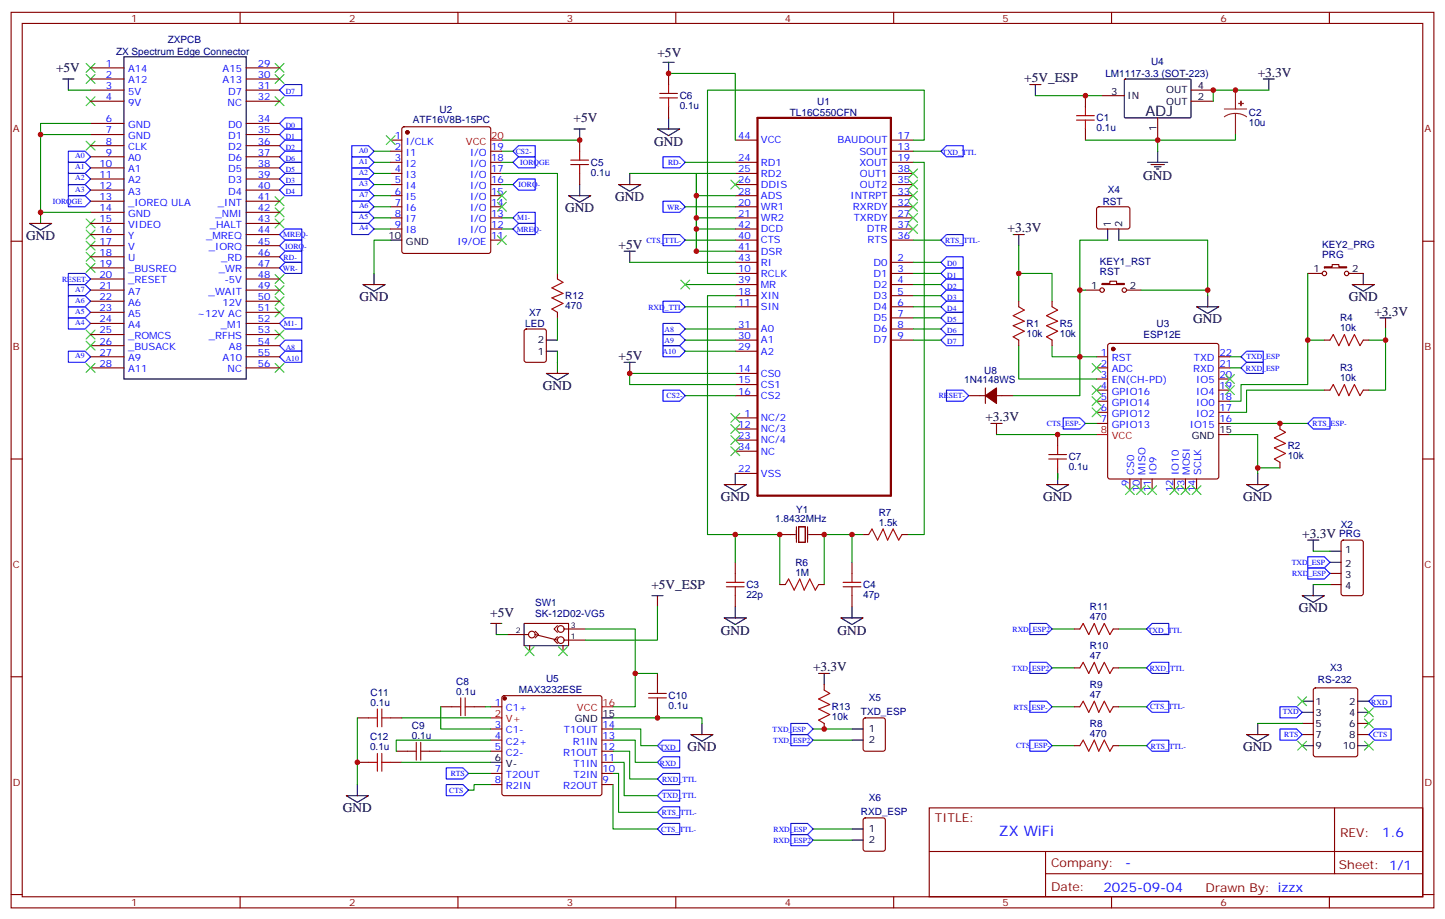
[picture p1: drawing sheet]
<svg xmlns="http://www.w3.org/2000/svg" width="459mm" height="292mm" viewBox="0 0 459 292" stroke-linecap="round" stroke-linejoin="round" font-family="sans-serif">
<g fill="none" stroke="#870000" stroke-width=".35">
<path d="M3.5 3.9h451.6v284.4h-451.6zM7.1 7.4h444.5v277.3h-444.5zM76.2 3.9v3.5M145.3 3.9v3.5M214.5 3.9v3.5M283.6 3.9v3.5M352.8 3.9v3.5M421.9 3.9v3.5M28.8 28.6h10.5M28.8 32.1h10.5M28.8 21.6h10.5M28.8 25.1h10.5"/>
<path d="M28.8 39.2h10.5M78.1 28.6h10.6M78.1 32.1h10.6M78.1 21.6h10.6M78.1 25.1h10.6M78.1 39.2h10.6M212.2 23.3v3.5M212.2 33.9v3.5M344.5 30.4v3.5M349.8 30.4h7M367.4 37.4v7.1M378 28.6h7.1"/>
<path d="M378 32.1h7.1M28.8 42.7h10.5M28.8 46.2h10.5M28.8 49.8h10.5M28.8 53.3h10.5M28.8 56.8h10.5M78.1 42.7h10.6M78.1 46.2h10.6M78.1 49.8h10.6M78.1 53.3h10.6M78.1 56.8h10.6M124 44.5h3.5"/>
<path d="M124 51.5h3.5M124 55.1h3.5M124 58.6h3.5M124 48h3.5M127.8 40.5l.4-.2h26.8l.5 .2 .3 .5v38.8l-.3 .5-.5 .2h-26.8l-.5-.3-.2-.4v-38.8zM155.8 51.5h3.5M155.8 55.1h3.5M155.8 58.6h3.5M155.8 48h3.5M184 44.5v3.5M184 55.1v3.5M233.4 44.5h7"/>
<path d="M233.4 51.5h7M233.4 55.1h7M233.4 58.6h7M282.8 44.5h7M282.8 51.5h7M282.8 55.1h7M282.8 58.6h7M282.8 48h7M344.5 41v3.5M3.5 76.6h3.6M28.8 60.4h10.5M28.8 63.9h10.5"/>
<path d="M28.8 78h10.5M28.8 67.4h10.5M28.8 74.5h10.5M28.8 70.9h10.5M78.1 60.4h10.6M78.1 63.9h10.6M78.1 78h10.6M78.1 67.4h10.6M78.1 74.5h10.6M78.1 70.9h10.6M124 62.1h3.5M124 65.7h3.5"/>
<path d="M124 69.2h3.5M124 72.7h3.5M155.8 62.1h3.5M155.8 65.7h3.5M155.8 69.2h3.5M155.8 72.7h3.5M155.8 76.2h3.5M233.4 62.1h7M233.4 65.7h7M233.4 69.2h7M233.4 72.7h7M233.4 76.2h7"/>
<path d="M233.4 79.8h7M282.8 62.1h7M282.8 65.7h7M282.8 69.2h7M282.8 72.7h7M282.8 76.2h7M348.2 65.9l.5-.2h9.5l.4 .7-.1 5.9-.6 .4-9.5-.1-.4-.6v-5.6zM451.6 76.6h3.5M28.8 92.1h10.5M28.8 99.2h10.5M28.8 95.6h10.5M28.8 88.6h10.5"/>
<path d="M28.8 85.1h10.5M28.8 81.5h10.5M78.1 92.1h10.6M78.1 99.2h10.6M78.1 95.6h10.6M78.1 88.6h10.6M78.1 85.1h10.6M78.1 81.5h10.6M176.9 86.8v1.8M176.9 99.2v1.7M233.4 83.3h7M233.4 86.8h7"/>
<path d="M233.4 90.3h7M233.4 93.9h7M233.4 97.4h7M282.8 83.3h7M282.8 86.8h7M282.8 90.3h7M282.8 93.9h7M282.8 97.4h7M323.3 95.6v1.8M333.9 95.6v1.8M344.5 92.1h4.6M349.8 90h2.4v-.7h2.2v.7h2.4v.3h-7z"/>
<path d="M357.5 92.1h4.6M415 86.8h4.6M420.3 84.7h2.5v-.7h2.1v.7h2.5v.4h-7.1zM428.1 86.8h4.6M28.8 113.3h10.5M28.8 116.8h10.5M28.8 109.7h10.5M28.8 106.2h10.5M28.8 102.7h10.5M78.1 113.3h10.6M78.1 116.8h10.6M78.1 109.7h10.6"/>
<path d="M78.1 106.2h10.6M78.1 102.7h10.6M166.6 104.7l.4-.2h5.7l.6 .4 .1 9.4-.5 .7h-5.9l-.6-.4-.1-9.4zM233.4 104.5h7M233.4 108h7M233.4 111.5h7M233.4 118.6h7M282.8 104.5h7M282.8 108h7M282.8 100.9h7M323.3 108v1.7M333.9 108v1.7"/>
<path d="M348 113.3h3.5M348 116.8h3.5M351.8 109.3l.4-.3h33.9l.5 .3 .2 .4v41.7l-.2 .5-.5 .2h-33.9l-.5-.3-.2-.4v-41.7zM386.8 113.3h3.5M386.8 116.8h3.5M420.3 108h1.8M432.7 108h1.7M233.4 122.1h7M233.4 125.6h7M233.4 132.7h7M233.4 136.2h7M233.4 139.7h7"/>
<path d="M307.4 125.6h5.3M312.7 123.2v4.9M316.3 125.6h5.3M335.7 138v3.5M348 120.3h3.5M348 123.9h3.5M348 127.4h3.5M348 130.9h3.5M348 134.4h3.5M386.8 120.3h3.5M386.8 123.9h3.5M386.8 127.4h3.5"/>
<path d="M386.8 130.9h3.5M386.8 134.4h3.5M406.2 134.4v1.8M420.3 123.9h1.8M432.7 123.9h1.7M3.5 145.7h3.6M233.4 143.3h7M233.4 150.3h7M335.7 148.6v3.5M358.6 152.1v3.5M362.1 152.1v3.5M365.7 152.1v3.5"/>
<path d="M372.7 152.1v3.5M376.2 152.1v3.5M379.8 152.1v3.5M406.2 146.8v1.8M451.6 145.7h3.5M233.4 178.5v3.6M252.8 167.3v4.9M253.5 167.3h2.1v4.9h-2.1zM256.3 167.3v4.9M270.4 178.5v3.6M273.9 169.7h1.8M286.3 169.7h1.7"/>
<path d="M425.9 171.7l.4-.2h5.7l.6 .4 .1 16.5-.5 .7h-5.9l-.6-.4-.1-16.5zM176.9 198.6l-1 1.1 1 1.1M179 199.7h6.7M233.4 189.1v3.6M247.5 185.6h1.7M259.8 185.6h1.8M270.4 189.1v3.6M341 199.7h1.7M353.3 199.7h1.8M3.5 214.9h3.6M161 201.5h6.7M168.1 205v1.8"/>
<path d="M169.9 200.4l1 1.1-1 1M169.9 201.5l7 1.7M176.9 202.2l-1 1 1 1.1M178.7 205v1.8M179 203.2h6.7M208.7 213.8v3.5M261.6 217.3v1.8M341 212.1h1.7M353.3 212.1h1.8M417 218.6l.5-.2h12.7l.7 .4v20.8l-.4 .6-13 .1-.6-.5-.1-20.7zM451.6 214.9h3.5M113.4 227.9h3.5"/>
<path d="M124 227.9h3.5M125.8 238.5h3.5M136.3 238.5h3.6M139.9 224.4h3.5M150.5 224.4h3.5M155.8 224.4h3.5M155.8 231.5h3.5M155.8 235h3.5M155.8 238.5h3.5M159.5 221.1l.5-.2h30.3l.5 .2 .2 .5v30.3l-.2 .5-.5 .2h-30.3l-.5-.2-.2-.5v-30.3zM191 231.5h3.6M191 235h3.6"/>
<path d="M191 238.5h3.6M208.7 224.4v3.5M261.6 229.7v1.8M274.2 228.1l.4-.2h5.7l.6 .5 .1 9.4-.5 .7h-5.9l-.6-.4-.1-9.5zM341 224.4h1.7M341 236.7h1.7M353.3 224.4h1.8M353.3 236.7h1.8M113.4 242h3.5M124 242h3.5M155.8 245.6h3.5M155.8 249.1h3.5"/>
<path d="M191 245.6h3.6M191 249.1h3.6M191 242h3.6M274.2 259.9l.4-.2h5.7l.6 .4 .1 9.5-.5 .6-5.9 .1-.6-.5-.1-9.4zM294.9 256.5h156.7v28.2h-156.7zM423.5 256.5l.1 20.9M295 270.4h156.4M331.8 277.4h119.6M331.8 270.4v14.1M3.5 284h3.6M76.2 284.7v3.6M145.3 284.7v3.6"/>
<path d="M214.5 284.7v3.6M283.6 284.7v3.6M352.8 284.7v3.6M421.9 284.7v3.6M451.6 284h3.5"/>
<circle cx="349.8" cy="92.1" r=".71"/>
<circle cx="356.8" cy="92.1" r=".71"/>
<circle cx="420.3" cy="86.8" r=".71"/>
<circle cx="427.4" cy="86.8" r=".71"/>
<circle cx="178" cy="199.7" r="1.06"/>
<circle cx="168.8" cy="201.5" r="1.06"/>
<circle cx="178" cy="203.2" r="1.06"/>
</g>
<path d="M240.4 37.4h42.4v120h-42.4z" fill="none" stroke="#870000" stroke-width=".71"/>
<g fill="none" stroke="#000" stroke-width=".35">
<path d="M39.3 18h38.8v102.3h-38.8zM210.4 19.8h3.6M212.2 19.8v3.5M19.9 25.1h3.6M21.7 25.1v3.5M212.2 37.4v3.6M326.8 26.8h3.6M328.6 26.8v3.6M356.9 25.3l.3-.2h20.6l.2 .3-.1 11.9-.3 .1h-20.6l-.2-.3zM400.9 25.1h3.6M402.7 25.1v3.5M182.2 41h3.5"/>
<path d="M184 41v3.5M184 58.6v3.5M196.3 58.6h7.1l-3.6 2.1zM199.8 55.1v3.5M208.7 41h7l-3.5 2.1zM364.2 51.5h6.4M365.3 52.2h4.2M366.4 53h2.1M367.1 53.7h.7M367.4 48v3.5M9.3 70.9h7.1l-3.5 2.2zM12.9 67.4v3.5"/>
<path d="M124 76.2h3.5M180.4 62.1h7.1l-3.5 2.1zM198.1 79.8h3.5M199.8 79.8v3.5M321.6 74.5h3.5M323.3 74.5v3.5M351.5 72.7v3.5M355.1 72.7v3.5M115.2 90.3h7l-3.5 2.2zM118.7 86.8v3.5M379.8 97.4h7l-3.5 2.1zM383.3 93.9v3.5"/>
<path d="M429.2 90.3h7l-3.5 2.2zM432.7 86.8v3.5M173.4 118.6h7l-3.5 2.1zM173.4 111.5h3.5M173.4 108h3.5M176.9 115v3.6M198.1 115h3.5M199.8 115v3.6M438 100.9h3.5M439.7 100.9v3.6M314.5 134.4h3.5M316.3 134.4v3.6"/>
<path d="M386.8 138h3.5M229.8 153.8h7.1l-3.5 2.2zM233.4 150.3v3.5M332.1 153.8h7.1l-3.5 2.2zM335.7 150.3v3.5M395.6 153.8h7.1l-3.5 2.2zM399.2 150.3v3.5M247.5 169.7h4.9M256.6 169.7h5M415 171.5h3.6M416.8 171.5v3.5M422.1 175h3.5"/>
<path d="M422.1 178.5h3.5M155.8 197.9h3.5M157.5 197.9v3.6M166.3 197.9h14.1v7.1h-14.1zM206.9 189.1h3.5M208.7 189.1v3.6M229.8 196.2h7.1l-3.5 2.1zM233.4 192.7v3.5M266.9 196.2h7l-3.5 2.1zM270.4 192.7v3.5M413.3 189.1h7l-3.5 2.1zM416.8 185.6v3.5"/>
<path d="M422.1 182.1h3.5M422.1 185.6h3.5M259.8 213.8h3.5M261.6 213.8v3.5M191 227.9h3.6M219.3 233.2h7l-3.5 2.1zM222.8 229.7v3.5M270.4 231.5h3.5M270.4 235h3.5M395.6 233.2h7.1l-3.5 2.1zM399.2 229.7v3.5M413.3 222.6h3.5"/>
<path d="M413.3 226.2h3.5M413.3 229.7h3.5M413.3 233.2h3.5M413.3 236.7h3.5M430.9 222.6h3.5M430.9 226.2h3.5M430.9 229.7h3.5M430.9 233.2h3.5M430.9 236.7h3.5M109.9 252.6h7l-3.5 2.1zM113.4 249.1v3.5M155.8 242h3.5"/>
<path d="M270.4 263.2h3.5M270.4 266.7h3.5"/>
</g>
<g fill="none" stroke="#008700" stroke-width=".35">
<path d="M21.7 28.6h7.1M28.8 39.2h-15.9v3.5M212.2 23.3h21.2v21.2M328.6 30.4h21.2M402.7 28.6h-17.6v3.5M28.8 42.7h-15.9v24.7h15.9M118.7 48h5.3M118.7 51.5h5.3M118.7 58.6h5.3M118.7 55.1h5.3M159.3 55.1h17.6v31.7M159.3 48h3.5"/>
<path d="M159.3 51.5h3.5M159.3 44.5h24.7M159.3 58.6h3.5M199.8 55.1h21.2v24.7M217.5 51.5h15.9M233.4 55.1h-12.4v7M289.8 44.5h3.5v-15.9h-68.8v58.2h8.9M289.8 51.5h3.5v118.2h-5.3M289.8 48h8.8M367.4 44.5v3.5M392.1 42.7v1.8h-47.6M118.7 69.2h5.3"/>
<path d="M118.7 65.7h5.3M118.7 72.7h5.3M118.7 62.1h5.3M124 76.2h-5.3v10.6M159.3 69.2h3.5M159.3 72.7h3.5M217.5 76.2h15.9M217.5 65.7h15.9M221 69.2h12.4M233.4 72.7h-12.4v7.1h12.4M233.4 62.1h-12.4v10.6M289.8 76.2h8.8"/>
<path d="M323.3 78v8.8M351.5 76.2h-8.8v15.9M355.1 76.2h28.2v15.9M199.8 83.3h33.6M217.5 90.3h15.9M217.5 97.4h15.9M233.4 93.9h-8.9v75.8h23v15.9M289.8 83.3h8.8M289.8 86.8h8.8M289.8 90.3h8.8M289.8 93.9h8.8M289.8 97.4h8.8"/>
<path d="M323.3 95.6v-8.8h10.6v8.8M344.5 92.1h-1.8v33.5h-21.1M362.1 92.1h21.2v1.8M415 86.8v21.2M176.9 100.9v7.1M176.9 111.5v3.5M217.5 108h15.9M217.5 104.5h15.9M217.5 111.5h15.9M233.4 118.6h-33.6v3.5h33.6M289.8 108h8.8M289.8 100.9h8.8"/>
<path d="M289.8 104.5h8.8M323.3 109.7v10.6h24.7M333.9 109.7v3.6h14.1M390.3 116.8h3.6M390.3 113.3h3.6M420.3 108h-5.3v14.1h-21.1v5.3h-3.6M434.4 108h5.3M439.7 104.5v19.4h-5.3M217.5 125.6h15.9M316.3 138h31.7M344.5 134.4h3.5M390.3 138h8.9v12.3"/>
<path d="M390.3 134.4h24.7M420.3 123.9h-24.7v7h-5.3M335.7 150.3v1.8M399.2 148.6h7M233.4 169.7v8.8M270.4 169.7v8.8M273.9 169.7h-12.3v15.9M416.8 175h5.3M185.7 199.7h15.9v24.7h-7M208.7 192.7v10.5h-23M333.9 199.7h7.1M355.1 199.7h8.8"/>
<path d="M416.8 185.6h5.3M157.5 201.5h3.5M201.6 213.8h7.1M333.9 212.1h7.1M355.1 212.1h8.8M113.4 227.9v21.2M127.5 227.9h28.3M139.9 224.4v7.1h15.9M139.9 238.5h15.9M154 224.4h1.8M155.8 235h-30v3.5M194.6 227.9h28.2v1.8"/>
<path d="M194.6 238.5h5.2v8.8h8.9M194.6 231.5h8.8v5.2h5.3M194.6 235h7v7h7.1M258.1 231.5h12.3M258.1 235h12.3M333.9 224.4h7.1M333.9 236.7h7.1M355.1 224.4h8.8M355.1 236.7h8.8M399.2 229.7h14.1M127.5 242h28.3M148.7 245.6h7.1"/>
<path d="M155.8 249.1h-5.3v1.8h-1.8M194.6 242h3.5v10.6h10.6M194.6 249.1v14.1h14.1M194.6 245.6h1.7v12.3h12.4M258.1 263.2h12.3M258.1 266.7h12.3"/>
</g>
<g fill="none" stroke="#3c3" stroke-width=".35">
<path d="M27.3 20.1l2.9 2.9M27.3 30.7l2.9 2.8M27.3 23.7l2.9 2.8M30.2 20.1l-2.9 2.9M30.2 30.7l-2.9 2.8M30.2 23.7l-2.9 2.8M87.3 20.1l2.8 2.9M87.3 23.7l2.8 2.8M87.3 30.7l2.8 2.8M90.1 20.1l-2.8 2.9M90.1 23.7l-2.8 2.8M90.1 30.7l-2.8 2.8"/>
<path d="M27.3 44.8l2.9 2.9M30.2 44.8l-2.9 2.9M122.6 43.1l2.8 2.8M125.4 43.1l-2.8 2.8M232 57.2l2.8 2.8M234.8 57.2l-2.8 2.8M288.4 57.2l2.8 2.8M288.4 53.7l2.8 2.8M291.2 57.2l-2.8 2.8M291.2 53.7l-2.8 2.8M27.3 69.5l2.9 2.9M27.3 73.1l2.9 2.8"/>
<path d="M27.3 76.6l2.9 2.8M30.2 69.5l-2.9 2.9M30.2 73.1l-2.9 2.8M30.2 76.6l-2.9 2.8M87.3 62.5l2.8 2.8M87.3 66l2.8 2.8M87.3 69.5l2.8 2.9M90.1 62.5l-2.8 2.8M90.1 66l-2.8 2.8M90.1 69.5l-2.8 2.9M157.9 74.8l2.8 2.8M157.9 60.7l2.8 2.8"/>
<path d="M157.9 64.2l2.8 2.9M160.7 74.8l-2.8 2.8M160.7 60.7l-2.8 2.8M160.7 64.2l-2.8 2.9M288.4 60.7l2.8 2.8M288.4 64.2l2.8 2.9M288.4 67.8l2.8 2.8M288.4 71.3l2.8 2.8M291.2 60.7l-2.8 2.8M291.2 64.2l-2.8 2.9M291.2 67.8l-2.8 2.8M291.2 71.3l-2.8 2.8"/>
<path d="M27.3 80.1l2.9 2.8M27.3 83.6l2.9 2.9M30.2 80.1l-2.9 2.8M30.2 83.6l-2.9 2.9M87.3 87.2l2.8 2.8M87.3 90.7l2.8 2.8M87.3 94.2l2.8 2.8M87.3 97.8l2.8 2.8M90.1 87.2l-2.8 2.8M90.1 90.7l-2.8 2.8M90.1 94.2l-2.8 2.8M90.1 97.8l-2.8 2.8"/>
<path d="M216.1 88.9l2.8 2.9M218.9 88.9l-2.8 2.9M27.3 104.8l2.9 2.8M27.3 108.3l2.9 2.9M27.3 115.4l2.9 2.8M30.2 104.8l-2.9 2.8M30.2 108.3l-2.9 2.9M30.2 115.4l-2.9 2.8M87.3 104.8l2.8 2.8M87.3 115.4l2.8 2.8M90.1 104.8l-2.8 2.8M90.1 115.4l-2.8 2.8"/>
<path d="M346.6 115.4l2.8 2.8M349.4 115.4l-2.8 2.8M388.9 118.9l2.9 2.8M391.8 118.9l-2.9 2.8M232 131.3l2.8 2.8M232 134.8l2.8 2.8M232 138.3l2.8 2.8M234.8 131.3l-2.8 2.8M234.8 134.8l-2.8 2.8M234.8 138.3l-2.8 2.8M346.6 126l2.8 2.8M346.6 129.5l2.8 2.8"/>
<path d="M346.6 122.4l2.8 2.9M349.4 129.5l-2.8 2.8M349.4 126l-2.8 2.8M349.4 122.4l-2.8 2.9M388.9 122.4l2.9 2.9M391.8 122.4l-2.9 2.9M232 141.9l2.8 2.8M234.8 141.9l-2.8 2.8M357.2 154.2l2.8 2.8M360 154.2l-2.8 2.8M360.7 154.2l2.8 2.8M363.5 154.2l-2.8 2.8"/>
<path d="M364.2 154.2l2.9 2.8M367.1 154.2l-2.9 2.8M371.3 154.2l2.8 2.8M374.1 154.2l-2.8 2.8M374.8 154.2l2.8 2.8M377.6 154.2l-2.8 2.8M378.4 154.2l2.8 2.8M381.2 154.2l-2.8 2.8M166.7 205.4l2.8 2.8M169.5 205.4l-2.8 2.8M177.3 205.4l2.8 2.8M180.1 205.4l-2.8 2.8"/>
<path d="M411.9 221.2l2.8 2.8M411.9 235.3l2.8 2.9M414.7 221.2l-2.8 2.8M414.7 235.3l-2.8 2.9M433 224.8l2.9 2.8M433 228.3l2.9 2.8M433 235.3l2.9 2.9M435.9 224.8l-2.9 2.8M435.9 228.3l-2.9 2.8M435.9 235.3l-2.9 2.9"/>
</g>
<g fill="#870000" stroke="#870000" stroke-width=".35">
<path d="M312.7 125.6l3.6-2.4v4.9z"/>
<circle cx="353.3" cy="110.8" r=".53"/>
<circle cx="160.2" cy="221.8" r=".53"/>
<circle cx="129.3" cy="42" r=".53"/>
</g>
<path d="M155.8 44.5h3.5M348 138h3.5M155.8 227.9h3.5M191 224.4h3.6" fill="none" stroke="#f00" stroke-width=".35"/>
<g fill="none" stroke="#a10000" stroke-width=".35">
<path d="M209.4 31.1h5.6M209.4 29.7h5.6M212.2 26.8v2.9M212.2 31.1v2.8M341.7 38.1h5.6M341.7 36.7h5.6M344.5 33.9v2.8M344.5 38.1v2.9M181.2 52.2h5.6M181.2 50.8h5.6M184 48v2.8M184 52.2v2.9"/>
<path d="M176.9 88.6l1.8 1-3.5 1.8 3.5 1.8-3.5 1.4 3.5 1.7-3.5 1.8 1.7 1.1M323.3 97.4l1.8 1.1-3.5 1.7 3.5 1.8-3.5 1.4 3.5 1.8-3.5 1.7 1.7 1.1M333.9 97.4l1.8 1.1-3.6 1.7 3.6 1.8-3.6 1.4 3.6 1.8-3.6 1.7 1.8 1.1M422.1 108l1.1-1.8 1.7 3.5 1.8-3.5 1.4 3.5 1.8-3.5 1.7 3.5 1.1-1.7M406.2 136.2l1.8 1.1-3.5 1.7 3.5 1.8-3.5 1.4 3.5 1.8-3.5 1.7 1.7 1.1M422.1 123.9l1.1-1.8 1.7 3.5 1.8-3.5 1.4 3.5 1.8-3.5 1.7 3.5 1.1-1.7M332.8 145.7h5.7M332.8 144.3h5.7M335.7 141.5v2.8M335.7 145.7v2.9M275.7 169.7l1.1-1.7 1.7 3.5 1.8-3.5 1.4 3.5 1.8-3.5 1.7 3.5 1.1-1.8M230.5 186.3h5.7"/>
<path d="M230.5 184.9h5.7M233.4 182.1v2.8M233.4 186.3v2.8M249.2 185.6l1.1-1.8 1.8 3.6 1.7-3.6 1.4 3.6 1.8-3.6 1.8 3.6 1-1.8M267.6 186.3h5.6M267.6 184.9h5.6M270.4 182.1v2.8M270.4 186.3v2.8M342.7 199.7l1.1-1.8 1.7 3.6 1.8-3.6 1.4 3.6 1.8-3.6 1.7 3.6 1.1-1.8M208.7 217.3v2.9M261.6 219.1l1.7 1.1-3.5 1.7 3.5 1.8-3.5 1.4 3.5 1.8-3.5 1.7 1.8 1.1M342.7 212.1l1.1-1.8 1.7 3.5 1.8-3.5 1.4 3.5 1.8-3.5 1.7 3.5 1.1-1.7"/>
<path d="M116.9 227.9h2.9M119.8 225.1v5.7M119.8 239.2v5.7M121.2 225.1v5.7M121.2 239.2v5.7M121.2 227.9h2.8M129.3 238.5h2.8M132.1 235.7v5.6M133.5 235.7v5.6M133.5 238.5h2.8M143.4 224.4h2.8M146.2 221.6v5.6"/>
<path d="M147.6 221.6v5.6M147.6 224.4h2.9M205.8 221.6h5.7M205.8 220.2h5.7M208.7 221.6v2.8M342.7 224.4l1.1-1.8 1.7 3.6 1.8-3.6 1.4 3.6 1.8-3.6 1.7 3.6 1.1-1.8M342.7 236.7l1.1-1.7 1.7 3.5 1.8-3.5 1.4 3.5 1.8-3.5 1.7 3.5 1.1-1.8M116.9 242h2.9M121.2 242h2.8"/>
</g>
<path d="M388.6 34.6h7M392.1 36l-1.8 .3-1.7 .8M392.1 36l1.9 .3 1.6 .8M392.1 28.6v6M392.1 36v6.7" fill="none" stroke="#8c2424" stroke-width=".35"/>
<g fill="#8c2424" stroke="#8c2424" stroke-width=".35">
<path d="M393.2 32.8l1.4 .1z"/>
<path d="M393.8 32.1l.1 1.4z"/>
</g>
<g fill="none" stroke="#00f" stroke-width=".35">
<path d="M88.7 28.6l1.8-1.8h5.3v3.6h-5.3zM88.7 39.2l1.8-1.8h5.3v3.6h-5.3zM21.7 48h5.3l1.8 1.8-1.8 1.7h-5.3zM21.7 51.5h5.3l1.8 1.8-1.8 1.8h-5.3zM21.7 55.1h5.3l1.8 1.7-1.8 1.8h-5.3zM21.7 58.6h5.3l1.8 1.8-1.8 1.7h-5.3zM88.7 56.8l1.8-1.7h5.3v3.5h-5.3zM88.7 53.3l1.8-1.8h5.3v3.6h-5.3zM88.7 49.8l1.8-1.8h5.3v3.5h-5.3zM88.7 46.2l1.8-1.7h5.3v3.5h-5.3zM88.7 42.7l1.8-1.7h5.3v3.5h-5.3zM90.5 58.6h5.3v3.5h-5.3l-1.8-1.7z"/>
<path d="M111.7 56.8h5.2l1.8 1.8-1.8 1.8h-5.2zM111.7 53.3h5.2l1.8 1.8-1.8 1.7h-5.2zM111.7 49.8h5.2l1.8 1.7-1.8 1.8h-5.2zM111.7 46.2h5.2l1.8 1.8-1.8 1.8h-5.2zM162.8 48l1.8-1.8h5.3v3.6h-5.3zM162.8 58.6l1.8-1.8h5.3v3.6h-5.3zM162.8 51.5l1.8-1.7h5.3v3.5h-5.3zM210.4 49.8h5.3l1.8 1.7-1.8 1.8h-5.3zM298.6 48l1.8-1.8h5.3v3.6h-5.3zM21.7 62.1h5.3l1.8 1.8-1.8 1.8h-5.3zM88.7 78l1.8-1.8h5.3v3.6h-5.3zM88.7 74.5l1.8-1.8h5.3v3.5h-5.3z"/>
<path d="M111.7 70.9h5.2l1.8 1.8-1.8 1.8h-5.2zM111.7 67.4h5.2l1.8 1.8-1.8 1.7h-5.2zM111.7 63.9h5.2l1.8 1.8-1.8 1.7h-5.2zM111.7 60.4h5.2l1.8 1.7-1.8 1.8h-5.2zM162.8 69.2l1.8-1.8h5.3v3.5h-5.3zM162.8 72.7l1.8-1.8h5.3v3.6h-5.3zM210.4 74.5h5.3l1.8 1.7-1.8 1.8h-5.3zM210.4 63.9h5.3l1.8 1.8-1.8 1.7h-5.3zM300.4 74.5h5.3v3.5h-5.3l-1.8-1.8zM21.7 90.3h5.3l1.8 1.8-1.8 1.8h-5.3zM21.7 93.9h5.3l1.8 1.7-1.8 1.8h-5.3zM21.7 97.4h5.3l1.8 1.8-1.8 1.7h-5.3z"/>
<path d="M21.7 86.8h5.3l1.8 1.8-1.8 1.7h-5.3zM88.7 81.5l1.8-1.7h5.3v3.5h-5.3zM88.7 85.1l1.8-1.8h5.3v3.5h-5.3zM210.4 95.6h5.3l1.8 1.8-1.8 1.8h-5.3zM298.6 86.8l1.8-1.7h5.3v3.5h-5.3zM298.6 97.4l1.8-1.8h5.3v3.6h-5.3zM300.4 81.5h5.3v3.6h-5.3l-1.8-1.8zM300.4 88.6h5.3v3.5h-5.3l-1.8-1.8zM300.4 92.1h5.3v3.5h-5.3l-1.8-1.7zM300.4 99.2h5.3v3.5h-5.3l-1.8-1.8zM21.7 100.9h5.3l1.8 1.8-1.8 1.8h-5.3zM21.7 111.5h5.3l1.8 1.8-1.8 1.7h-5.3z"/>
<path d="M88.7 109.7l1.8-1.7h5.3v3.5h-5.3zM88.7 113.3l1.8-1.8h5.3v3.5h-5.3zM88.7 102.7l1.8-1.8h5.3v3.6h-5.3zM210.4 102.7h5.3l1.8 1.8-1.8 1.7h-5.3zM210.4 106.2h5.3l1.8 1.8-1.8 1.7h-5.3zM210.4 109.7h5.3l1.8 1.8-1.8 1.8h-5.3zM298.6 104.5l1.8-1.8h5.3v3.5h-5.3zM300.4 106.2h5.3v3.5h-5.3l-1.8-1.7zM393.9 113.3l1.7-1.8h5.3v3.5h-5.3zM395.6 115h5.3v3.6h-5.3l-1.7-1.8zM210.4 123.9h5.3l1.8 1.7-1.8 1.8h-5.3zM300.4 123.9h5.3l1.7 1.7-1.7 1.8h-5.3z"/>
<path d="M337.4 132.7h5.3l1.8 1.7-1.8 1.8h-5.3zM415 134.4l1.8-1.7h5.3v3.5h-5.3zM415 176.8h5.3l1.8 1.7-1.8 1.8h-5.3zM326.8 197.9h5.3l1.8 1.8-1.8 1.8h-5.3zM363.9 199.7l1.8-1.8h5.2v3.6h-5.2zM415 180.3h5.3l1.8 1.8-1.8 1.7h-5.3zM326.8 210.3h5.3l1.8 1.8-1.8 1.7h-5.3zM363.9 212.1l1.8-1.8h5.2v3.5h-5.2zM208.7 236.7l1.7-1.7h5.3v3.5h-5.3zM251 229.7h5.3l1.8 1.8-1.8 1.7h-5.3zM251 233.2h5.3l1.8 1.8-1.8 1.7h-5.3zM326.8 222.6h5.3l1.8 1.8-1.8 1.8h-5.3z"/>
<path d="M326.8 235h5.3l1.8 1.7-1.8 1.8h-5.3zM363.9 224.4l1.8-1.8h5.2v3.6h-5.2zM363.9 236.7l1.8-1.7h5.2v3.5h-5.2zM406.2 224.4h5.3l1.8 1.8-1.8 1.7h-5.3zM406.2 231.5h5.3l1.8 1.7-1.8 1.8h-5.3zM434.4 222.6l1.8-1.7h5.3v3.5h-5.3zM434.4 233.2l1.8-1.7h5.3v3.5h-5.3zM141.6 249.1h5.3l1.8 1.8-1.8 1.7h-5.3zM141.6 243.8h5.3l1.8 1.8-1.8 1.7h-5.3zM208.7 247.3l1.7-1.7h5.3v3.5h-5.3zM208.7 252.6l1.7-1.7h5.3v3.5h-5.3zM208.7 257.9l1.7-1.7h5.3v3.5h-5.3z"/>
<path d="M208.7 242l1.7-1.7h5.3v3.5h-5.3zM208.7 263.2l1.7-1.8h5.3v3.6h-5.3zM251 261.4h5.3l1.8 1.8-1.8 1.8h-5.3zM251 265h5.3l1.8 1.7-1.8 1.8h-5.3z"/>
</g>
<g fill="#c00">
<circle cx="439.7" cy="108" r=".88"/>
<circle cx="342.7" cy="113.3" r=".88"/>
<circle cx="385.1" cy="28.6" r=".88"/>
<circle cx="392.1" cy="28.6" r=".88"/>
<circle cx="367.4" cy="44.5" r=".88"/>
<circle cx="221" cy="79.8" r=".88"/>
<circle cx="221" cy="72.7" r=".88"/>
<circle cx="221" cy="69.2" r=".88"/>
<circle cx="221" cy="62.1" r=".88"/>
<circle cx="233.4" cy="169.7" r=".88"/>
<circle cx="247.5" cy="169.7" r=".88"/>
<circle cx="199.8" cy="118.6" r=".88"/>
<circle cx="261.6" cy="169.7" r=".88"/>
<circle cx="270.4" cy="169.7" r=".88"/>
<circle cx="212.2" cy="23.3" r=".88"/>
<circle cx="335.7" cy="138" r=".88"/>
<circle cx="208.7" cy="227.9" r=".88"/>
<circle cx="113.4" cy="242" r=".88"/>
<circle cx="406.2" cy="134.4" r=".88"/>
<circle cx="399.2" cy="148.6" r=".88"/>
<circle cx="415" cy="108" r=".88"/>
<circle cx="323.3" cy="86.8" r=".88"/>
<circle cx="344.5" cy="30.4" r=".88"/>
<circle cx="201.6" cy="213.8" r=".88"/>
<circle cx="342.7" cy="92.1" r=".88"/>
<circle cx="383.3" cy="92.1" r=".88"/>
<circle cx="12.9" cy="67.4" r=".88"/>
<circle cx="12.9" cy="42.7" r=".88"/>
<circle cx="261.6" cy="231.5" r=".88"/>
<circle cx="184" cy="44.5" r=".88"/>
</g>
<text font-size="4.6" x="363.5" y="36.7">ADJ</text>
<text font-size="4.6" fill="#00f" x="317" y="265.5">ZX WiFi</text>
<g font-size="4.2">
<text x="17.8" y="22.9">+5V</text>
<text x="208.7" y="18">+5V</text>
<text x="325.1" y="26.1">+5V_ESP</text>
<text x="399.2" y="24.4">+3.3V</text>
<text x="182" y="38.9">+5V</text>
<text x="207.6" y="46.2">GND</text>
<text x="362.8" y="57.2">GND</text>
<text x="195.3" y="63.9">GND</text>
<text x="179.4" y="67.4">GND</text>
<text x="8.3" y="76.2">GND</text>
<text x="319.8" y="73.8">+3.3V</text>
<text x="196.3" y="79.1">+5V</text>
<text x="114.1" y="95.6">GND</text>
<text x="428.1" y="95.6">GND</text>
<text x="436.2" y="100.2">+3.3V</text>
<text x="378.7" y="102.7">GND</text>
<text x="196.3" y="114.3">+5V</text>
<text x="172.3" y="123.9">GND</text>
<text x="312.7" y="133.7">+3.3V</text>
<text x="228.8" y="159.1">GND</text>
<text x="331.1" y="159.1">GND</text>
<text x="394.6" y="159.1">GND</text>
<text x="413.3" y="170.8">+3.3V</text>
<text x="206.7" y="187">+5V_ESP</text>
<text x="155.6" y="195.9">+5V</text>
<text x="412.2" y="194.4">GND</text>
<text x="228.8" y="201.5">GND</text>
<text x="265.8" y="201.5">GND</text>
<text x="258.1" y="213.1">+3.3V</text>
<text x="218.2" y="238.5">GND</text>
<text x="394.6" y="238.5">GND</text>
<text x="108.8" y="257.9">GND</text>
</g>
<g font-size="4.2" fill="#00f">
<text x="438.7" y="265.8">1.6</text>
<text x="357.1" y="275.3">-</text>
<text x="350.2" y="283.1">2025-09-04</text>
</g>
<g font-size="3.9" fill="#800">
<text x="296.7" y="261.1">TITLE:</text>
<text x="425.3" y="265.8">REV:</text>
<text x="333.6" y="275.3">Company:</text>
<text x="425" y="275.9">Sheet: 1/1</text>
<text x="333.6" y="283">Date:</text>
<text x="382.6" y="283.1">Drawn By: izzx</text>
</g>
<g font-size="3.2" fill="#800">
<text x="41.6" y="6.9">1</text>
<text x="110.8" y="6.9">2</text>
<text x="179.9" y="6.9">3</text>
<text x="249.1" y="6.9">4</text>
<text x="318.2" y="6.9">5</text>
<text x="387.3" y="6.9">6</text>
<text x="4.1" y="42">A</text>
<text x="452.1" y="42">A</text>
<text x="4.1" y="111.2">B</text>
<text x="452.1" y="111.2">B</text>
<text x="4.1" y="180.3">C</text>
<text x="452.1" y="180.3">C</text>
<text x="4.1" y="249.4">D</text>
<text x="452.1" y="249.4">D</text>
<text x="41.6" y="287.7">1</text>
<text x="110.8" y="287.7">2</text>
<text x="179.9" y="287.7">3</text>
<text x="249.1" y="287.7">4</text>
<text x="318.2" y="287.7">5</text>
<text x="387.3" y="287.7">6</text>
</g>
<g font-size="3.2" fill="#000080">
<text x="36.8" y="17.4">ZX Spectrum Edge Connector</text>
<text x="53.3" y="13.6">ZXPCB</text>
<text x="365.3" y="20.7">U4</text>
<text x="350.8" y="24.5">LM1117-3.3 (SOT-223)</text>
<text x="139.5" y="36">U2</text>
<text x="215.7" y="34.6">0.1u</text>
<text x="215.7" y="31.4">C6</text>
<text x="259.3" y="33.4">U1</text>
<text x="131.1" y="39.2">ATF16V8B-15PC</text>
<text x="250.7" y="36.8">TL16C550CFN</text>
<text x="348" y="41.8">0.1u</text>
<text x="348" y="38.6">C1</text>
<text x="396.3" y="40">10u</text>
<text x="396.3" y="36.8">C2</text>
<text x="187.5" y="52.6">C5</text>
<text x="187.5" y="55.8">0.1u</text>
<text x="350" y="65">RST</text>
<text x="351.6" y="61.4">X4</text>
<text x="419.7" y="82.1">PRG</text>
<text x="419.7" y="78.9">KEY2_PRG</text>
<text x="349.1" y="87.3">RST</text>
<text x="349.1" y="84.2">KEY1_RST</text>
<text x="179.4" y="95">R12</text>
<text x="168" y="100.3">X7</text>
<text x="179.4" y="98.2">470</text>
<text x="425.3" y="102">R4</text>
<text x="166.7" y="103.8">LED</text>
<text x="325.8" y="107">10k</text>
<text x="325.8" y="103.8">R1</text>
<text x="336.4" y="107">10k</text>
<text x="336.4" y="103.8">R5</text>
<text x="362.9" y="107.4">ESP12E</text>
<text x="367.1" y="103.8">U3</text>
<text x="425.3" y="105.2">10k</text>
<text x="312.4" y="118.9">U8</text>
<text x="425.3" y="117.9">R3</text>
<text x="306" y="121.5">1N4148WS</text>
<text x="425.3" y="121">10k</text>
<text x="408.7" y="142.6">R2</text>
<text x="339.2" y="149.3">0.1u</text>
<text x="339.2" y="146.1">C7</text>
<text x="408.7" y="145.8">10k</text>
<text x="246.1" y="165.6">1.8432MHz</text>
<text x="252.7" y="163">Y1</text>
<text x="278.9" y="166.9">1.5k</text>
<text x="278.9" y="163.7">R7</text>
<text x="425.5" y="167.5">X2</text>
<text x="425" y="170.4">PRG</text>
<text x="252.4" y="179.6">R6</text>
<text x="252.4" y="182.8">1M</text>
<text x="236.9" y="189.9">22p</text>
<text x="236.9" y="186.7">C3</text>
<text x="273.9" y="189.9">47p</text>
<text x="273.9" y="186.7">C4</text>
<text x="169.8" y="195.8">SK-12D02-VG5</text>
<text x="169.8" y="192.5">SW1</text>
<text x="345.9" y="196.9">470</text>
<text x="345.9" y="193.7">R11</text>
<text x="345.9" y="209.2">47</text>
<text x="345.9" y="206">R10</text>
<text x="422.1" y="213.1">X3</text>
<text x="117.6" y="220.8">C11</text>
<text x="144.8" y="220.5">0.1u</text>
<text x="144.8" y="217.3">C8</text>
<text x="164.6" y="220.2">MAX3232ESE</text>
<text x="173.3" y="216.6">U5</text>
<text x="212.2" y="221.9">C10</text>
<text x="345.9" y="221.6">47</text>
<text x="345.9" y="218.4">R9</text>
<text x="418.3" y="216.7">RS-232</text>
<text x="117.6" y="224">0.1u</text>
<text x="212.2" y="225.1">0.1u</text>
<text x="264.1" y="225.5">R13</text>
<text x="273.2" y="226.9">TXD_ESP</text>
<text x="275.7" y="222.6">X5</text>
<text x="130.7" y="231.5">C9</text>
<text x="264.1" y="228.7">10k</text>
<text x="345.9" y="233.9">470</text>
<text x="345.9" y="230.7">R8</text>
<text x="117.5" y="238.2">0.1u</text>
<text x="117.5" y="234.9">C12</text>
<text x="130.7" y="234.6">0.1u</text>
<text x="275.7" y="254.4">X6</text>
<text x="273.2" y="258.6">RXD_ESP</text>
</g>
<g font-size="3.2" fill="#00f">
<text x="33.6" y="21.2">1</text>
<text x="40.6" y="23">A14</text>
<text x="70.6" y="23">A15</text>
<text x="81.8" y="21.2">29</text>
<text x="33.6" y="24.7">2</text>
<text x="33.6" y="28.3">3</text>
<text x="40.6" y="26.5">A12</text>
<text x="70.6" y="26.5">A13</text>
<text x="81.8" y="28.3">31</text>
<text x="81.8" y="24.7">30</text>
<text x="33.6" y="31.8">4</text>
<text x="40.6" y="30">5V</text>
<text x="40.6" y="33.5">9V</text>
<text x="72.2" y="33.5">NC</text>
<text x="72.4" y="30">D7</text>
<text x="81.8" y="31.8">32</text>
<text x="33.6" y="38.8">6</text>
<text x="40.6" y="40.6">GND</text>
<text x="72.4" y="40.6">D0</text>
<text x="81.8" y="38.8">34</text>
<text x="33.6" y="42.4">7</text>
<text x="33.6" y="45.9">8</text>
<text x="40.6" y="44.1">GND</text>
<text x="40.6" y="47.7">CLK</text>
<text x="72.4" y="47.7">D2</text>
<text x="72.4" y="44.1">D1</text>
<text x="81.8" y="45.9">36</text>
<text x="81.8" y="42.4">35</text>
<text x="125.3" y="44.1">1</text>
<text x="125.3" y="47.7">2</text>
<text x="128.8" y="45.9">I/CLK</text>
<text x="155.9" y="47.7">19</text>
<text x="234.3" y="44.1">44</text>
<text x="241.5" y="45.5">VCC</text>
<text x="265.8" y="45.5">BAUDOUT</text>
<text x="284.9" y="44.1">17</text>
<text x="284.9" y="47.7">13</text>
<text x="31.6" y="53">10</text>
<text x="33.6" y="49.4">9</text>
<text x="40.6" y="51.2">A0</text>
<text x="72.4" y="51.2">D6</text>
<text x="81.8" y="53">38</text>
<text x="81.8" y="49.4">37</text>
<text x="125.3" y="51.2">3</text>
<text x="128.8" y="49.4">I1</text>
<text x="128.8" y="53">I2</text>
<text x="149.2" y="53">I/O</text>
<text x="149.2" y="49.4">I/O</text>
<text x="155.9" y="51.2">18</text>
<text x="234.3" y="51.2">24</text>
<text x="241.5" y="52.6">RD1</text>
<text x="272.7" y="52.6">XOUT</text>
<text x="272.8" y="49.1">SOUT</text>
<text x="284.9" y="51.2">19</text>
<text x="31.6" y="56.5">11</text>
<text x="40.6" y="54.7">A1</text>
<text x="40.6" y="58.2">A2</text>
<text x="72.4" y="58.2">D3</text>
<text x="72.4" y="54.7">D5</text>
<text x="81.8" y="56.5">39</text>
<text x="125.3" y="54.7">4</text>
<text x="125.3" y="58.2">5</text>
<text x="128.8" y="56.5">I3</text>
<text x="149.2" y="56.5">I/O</text>
<text x="155.9" y="58.2">16</text>
<text x="155.9" y="54.7">17</text>
<text x="234.3" y="54.7">25</text>
<text x="234.3" y="58.2">26</text>
<text x="241.5" y="56.1">RD2</text>
<text x="241.5" y="59.7">DDIS</text>
<text x="272.9" y="56.1">OUT1</text>
<text x="272.9" y="59.7">OUT2</text>
<text x="284.9" y="54.7">38</text>
<text x="284.9" y="58.2">35</text>
<text x="31.6" y="60">12</text>
<text x="31.6" y="63.5">13</text>
<text x="40.6" y="61.8">A3</text>
<text x="40.6" y="65.3">_IOREQ ULA</text>
<text x="69.2" y="65.3">_INT</text>
<text x="72.4" y="61.8">D4</text>
<text x="81.8" y="63.5">41</text>
<text x="81.8" y="60">40</text>
<text x="125.3" y="61.8">6</text>
<text x="125.3" y="65.3">7</text>
<text x="128.8" y="60">I4</text>
<text x="128.8" y="63.5">I5</text>
<text x="149.2" y="63.5">I/O</text>
<text x="149.2" y="60">I/O</text>
<text x="155.9" y="65.3">14</text>
<text x="155.9" y="61.8">15</text>
<text x="234.3" y="61.8">28</text>
<text x="234.3" y="65.3">20</text>
<text x="241.5" y="63.2">ADS</text>
<text x="270" y="63.2">INTRPT</text>
<text x="284.9" y="61.8">33</text>
<text x="284.9" y="65.3">32</text>
<text x="31.6" y="67.1">14</text>
<text x="31.6" y="70.6">15</text>
<text x="40.6" y="68.8">GND</text>
<text x="68.4" y="68.8">_NMI</text>
<text x="81.8" y="70.6">43</text>
<text x="81.8" y="67.1">42</text>
<text x="125.3" y="68.8">8</text>
<text x="128.8" y="67.1">I6</text>
<text x="128.8" y="70.6">I7</text>
<text x="149.2" y="70.6">I/O</text>
<text x="149.2" y="67.1">I/O</text>
<text x="155.9" y="68.8">13</text>
<text x="234.3" y="68.8">21</text>
<text x="241.5" y="66.7">WR1</text>
<text x="241.5" y="70.2">WR2</text>
<text x="270.7" y="66.7">RXRDY</text>
<text x="271" y="70.2">TXRDY</text>
<text x="284.9" y="68.8">27</text>
<text x="31.6" y="74.1">16</text>
<text x="31.6" y="77.6">17</text>
<text x="40.6" y="72.4">VIDEO</text>
<text x="40.6" y="75.9">Y</text>
<text x="65.4" y="75.9">_MREQ</text>
<text x="66.5" y="72.4">_HALT</text>
<text x="81.8" y="77.6">45</text>
<text x="81.8" y="74.1">44</text>
<text x="125.3" y="72.4">9</text>
<text x="128.8" y="74.1">I8</text>
<text x="145.2" y="77.6">I9/OE</text>
<text x="149.2" y="74.1">I/O</text>
<text x="155.9" y="75.9">11</text>
<text x="155.9" y="72.4">12</text>
<text x="234.3" y="72.4">42</text>
<text x="234.3" y="75.9">40</text>
<text x="241.5" y="73.8">DCD</text>
<text x="241.5" y="77.3">CTS</text>
<text x="275.1" y="73.8">DTR</text>
<text x="275.4" y="77.3">RTS</text>
<text x="284.9" y="72.4">37</text>
<text x="284.9" y="75.9">36</text>
<text x="31.6" y="81.2">18</text>
<text x="40.6" y="79.4">V</text>
<text x="40.6" y="82.9">U</text>
<text x="66.3" y="79.4">_IORQ</text>
<text x="70.2" y="82.9">_RD</text>
<text x="81.8" y="81.2">46</text>
<text x="234.3" y="79.4">41</text>
<text x="234.3" y="82.9">43</text>
<text x="241.5" y="80.8">DSR</text>
<text x="284.9" y="82.9">2</text>
<text x="31.6" y="84.7">19</text>
<text x="31.6" y="88.2">20</text>
<text x="40.6" y="86.5">_BUSREQ</text>
<text x="40.6" y="90">_RESET</text>
<text x="69.5" y="86.5">_WR</text>
<text x="71.2" y="90">-5V</text>
<text x="81.8" y="88.2">48</text>
<text x="81.8" y="84.7">47</text>
<text x="234.3" y="86.5">10</text>
<text x="234.3" y="90">39</text>
<text x="241.5" y="84.3">RI</text>
<text x="241.5" y="87.9">RCLK</text>
<text x="277.2" y="84.3">D0</text>
<text x="277.2" y="87.9">D1</text>
<text x="284.9" y="86.5">3</text>
<text x="284.9" y="90">4</text>
<text x="31.6" y="91.8">21</text>
<text x="31.6" y="95.3">22</text>
<text x="40.6" y="93.5">A7</text>
<text x="66.2" y="93.5">_WAIT</text>
<text x="81.8" y="95.3">50</text>
<text x="81.8" y="91.8">49</text>
<text x="234.3" y="93.5">18</text>
<text x="241.5" y="91.4">MR</text>
<text x="241.5" y="94.9">XIN</text>
<text x="277.2" y="91.4">D2</text>
<text x="277.2" y="94.9">D3</text>
<text x="284.9" y="93.5">5</text>
<text x="31.6" y="98.8">23</text>
<text x="40.6" y="97">A6</text>
<text x="40.6" y="100.6">A5</text>
<text x="62.5" y="100.6">~12V AC</text>
<text x="70.6" y="97">12V</text>
<text x="81.8" y="98.8">51</text>
<text x="234.3" y="97">11</text>
<text x="241.5" y="98.5">SIN</text>
<text x="277.2" y="98.5">D4</text>
<text x="277.2" y="102">D5</text>
<text x="284.9" y="97">6</text>
<text x="284.9" y="100.6">7</text>
<text x="31.6" y="102.3">24</text>
<text x="31.6" y="105.9">25</text>
<text x="40.6" y="104.1">A4</text>
<text x="40.6" y="107.6">_ROMCS</text>
<text x="66.2" y="107.6">_RFHS</text>
<text x="70.1" y="104.1">_M1</text>
<text x="81.8" y="105.9">53</text>
<text x="81.8" y="102.3">52</text>
<text x="234.3" y="104.1">31</text>
<text x="234.3" y="107.6">30</text>
<text x="241.5" y="105.5">A0</text>
<text x="277.2" y="105.5">D6</text>
<text x="284.9" y="104.1">8</text>
<text x="284.9" y="107.6">9</text>
<text x="31.6" y="109.4">26</text>
<text x="31.6" y="112.9">27</text>
<text x="40.6" y="111.2">_BUSACK</text>
<text x="72.7" y="111.2">A8</text>
<text x="81.8" y="112.9">55</text>
<text x="81.8" y="109.4">54</text>
<text x="234.3" y="111.2">29</text>
<text x="241.5" y="109">A1</text>
<text x="241.5" y="112.6">A2</text>
<text x="277.2" y="109">D7</text>
<text x="349.3" y="112.9">1</text>
<text x="387" y="112.9">22</text>
<text x="31.6" y="116.5">28</text>
<text x="40.6" y="114.7">A9</text>
<text x="40.6" y="118.2">A11</text>
<text x="70.6" y="114.7">A10</text>
<text x="72.2" y="118.2">NC</text>
<text x="81.8" y="116.5">56</text>
<text x="234.3" y="118.2">14</text>
<text x="241.5" y="119.6">CS0</text>
<text x="349.3" y="116.5">2</text>
<text x="349.3" y="120">3</text>
<text x="352.8" y="114.7">RST</text>
<text x="352.8" y="118.2">ADC</text>
<text x="378.7" y="118.2">RXD</text>
<text x="378.9" y="114.7">TXD</text>
<text x="387" y="120">20</text>
<text x="387" y="116.5">21</text>
<text x="234.3" y="121.7">15</text>
<text x="234.3" y="125.3">16</text>
<text x="241.5" y="123.2">CS1</text>
<text x="349.3" y="123.5">4</text>
<text x="352.8" y="121.7">EN(CH-PD)</text>
<text x="352.8" y="125.3">GPIO16</text>
<text x="379.7" y="125.3">IO4</text>
<text x="379.7" y="121.7">IO5</text>
<text x="387" y="123.5">19</text>
<text x="241.5" y="126.7">CS2</text>
<text x="349.3" y="127">5</text>
<text x="349.3" y="130.6">6</text>
<text x="352.8" y="128.8">GPIO14</text>
<text x="379.7" y="128.8">IO0</text>
<text x="387" y="130.6">17</text>
<text x="387" y="127">18</text>
<text x="234.3" y="135.9">12</text>
<text x="236.3" y="132.3">1</text>
<text x="241.5" y="133.7">NC/2</text>
<text x="241.5" y="137.3">NC/3</text>
<text x="349.3" y="134.1">7</text>
<text x="352.8" y="132.3">GPIO12</text>
<text x="352.8" y="135.9">GPIO13</text>
<text x="377.7" y="135.9">IO15</text>
<text x="379.7" y="132.3">IO2</text>
<text x="387" y="134.1">16</text>
<text x="234.3" y="139.4">23</text>
<text x="234.3" y="142.9">34</text>
<text x="241.5" y="140.8">NC/4</text>
<text x="234.3" y="150">22</text>
<text x="241.5" y="144.3">NC</text>
<text x="241.5" y="151.4">VSS</text>
<text x="358.2" y="154.3" transform="rotate(-90 358.2 154.3)">9</text>
<text x="360" y="150.8" transform="rotate(-90 360 150.8)">CS0</text>
<text x="363.5" y="150.8" transform="rotate(-90 363.5 150.8)">MISO</text>
<text x="367.1" y="150.8" transform="rotate(-90 367.1 150.8)">IO9</text>
<text x="374.1" y="150.8" transform="rotate(-90 374.1 150.8)">IO10</text>
<text x="377.6" y="150.8" transform="rotate(-90 377.6 150.8)">MOSI</text>
<text x="381.2" y="150.8" transform="rotate(-90 381.2 150.8)">SCLK</text>
<text x="361.8" y="156.3" transform="rotate(-90 361.8 156.3)">10</text>
<text x="365.3" y="156.3" transform="rotate(-90 365.3 156.3)">11</text>
<text x="372.4" y="156.3" transform="rotate(-90 372.4 156.3)">12</text>
<text x="375.9" y="156.3" transform="rotate(-90 375.9 156.3)">13</text>
<text x="379.4" y="156.3" transform="rotate(-90 379.4 156.3)">14</text>
<text x="157.1" y="224">1</text>
<text x="160.6" y="225.8">C1+</text>
<text x="157.1" y="231.1">3</text>
<text x="160.6" y="232.9">C1-</text>
<text x="179" y="232.9">T1OUT</text>
<text x="191.2" y="231.1">14</text>
<text x="157.1" y="234.6">4</text>
<text x="157.1" y="238.2">5</text>
<text x="160.6" y="236.4">C2+</text>
<text x="160.6" y="239.9">C2-</text>
<text x="178.7" y="239.9">R1OUT</text>
<text x="181.8" y="236.4">R1IN</text>
<text x="191.2" y="238.2">12</text>
<text x="191.2" y="234.6">13</text>
<text x="157.1" y="245.2">7</text>
<text x="182" y="243.5">T1IN</text>
<text x="191.2" y="245.2">10</text>
<text x="191.2" y="241.7">11</text>
<text x="157.1" y="248.7">8</text>
<text x="160.6" y="247">T2OUT</text>
<text x="160.6" y="250.5">R2IN</text>
<text x="178.7" y="250.5">R2OUT</text>
<text x="182" y="247">T2IN</text>
<text x="191.2" y="248.7">9</text>
</g>
<g font-size="3.2">
<text x="370.2" y="29.7">OUT</text>
<text x="380.1" y="28.3">4</text>
<text x="352.7" y="30">3</text>
<text x="357.9" y="31.4">IN</text>
<text x="370.2" y="33.2">OUT</text>
<text x="380.1" y="31.8">2</text>
<text x="367.1" y="41.6" transform="rotate(-90 367.1 41.6)">1</text>
<text x="123.3" y="75.9">10</text>
<text x="128.8" y="77.6">GND</text>
<text x="352.6" y="72" transform="rotate(-90 352.6 72)">1</text>
<text x="356.1" y="72" transform="rotate(-90 356.1 72)">2</text>
<text x="416.9" y="86.5">1</text>
<text x="429.2" y="86.5">2</text>
<text x="346.4" y="91.8">1</text>
<text x="358.6" y="91.8">2</text>
<text x="170.7" y="112.6">1</text>
<text x="170.7" y="109">2</text>
<text x="387" y="137.6">15</text>
<text x="378.2" y="139.4">GND</text>
<text x="426.9" y="175.7">1</text>
<text x="426.9" y="180">2</text>
<text x="426.9" y="183.5">3</text>
<text x="426.9" y="187">4</text>
<text x="191.2" y="227.6">15</text>
<text x="417.5" y="223.7">1</text>
<text x="417.5" y="227.2">3</text>
<text x="428.2" y="223.7">2</text>
<text x="428.2" y="227.2">4</text>
<text x="182.4" y="229.3">GND</text>
<text x="275.7" y="232.5">1</text>
<text x="417.5" y="230.8">5</text>
<text x="428.2" y="230.8">6</text>
<text x="275.7" y="236">2</text>
<text x="417.5" y="234.3">7</text>
<text x="417.5" y="237.8">9</text>
<text x="426.2" y="237.8">10</text>
<text x="428.2" y="234.3">8</text>
<text x="157.1" y="241.7">6</text>
<text x="160.6" y="243.5">V-</text>
<text x="275.7" y="264.3">1</text>
<text x="275.7" y="267.8">2</text>
</g>
<g font-size="3.2" fill="#f00">
<text x="147.8" y="45.9">VCC</text>
<text x="155.9" y="44.1">20</text>
<text x="349.3" y="137.6">8</text>
<text x="352.8" y="139.4">VCC</text>
<text x="157.1" y="227.6">2</text>
<text x="183.1" y="225.8">VCC</text>
<text x="191.2" y="224">16</text>
<text x="160.6" y="229.3">V+</text>
</g>
<g font-size="2.5" fill="#00f">
<text x="90.7" y="29.9">D7</text>
<text x="90.7" y="40.5">D0</text>
<text x="90.7" y="47.6">D2</text>
<text x="90.7" y="44">D1</text>
<text x="23.9" y="50.2">A0</text>
<text x="23.9" y="53.8">A1</text>
<text x="90.7" y="51.1">D6</text>
<text x="113.8" y="52">A1</text>
<text x="113.8" y="48.5">A0</text>
<text x="163.7" y="48.9">CS2-</text>
<text x="165.1" y="52.5">IORQGE</text>
<text x="212" y="52.4">RD-</text>
<text x="299.1" y="49.2">TXD_TTL</text>
<text x="23.9" y="57.3">A2</text>
<text x="90.7" y="58.1">D3</text>
<text x="90.7" y="54.6">D5</text>
<text x="113.8" y="59.1">A3</text>
<text x="113.8" y="55.5">A2</text>
<text x="164.6" y="59.5">IORQ-</text>
<text x="16.8" y="64.7">IORQGE</text>
<text x="23.9" y="60.8">A3</text>
<text x="90.7" y="61.7">D4</text>
<text x="113.9" y="62.5">A7</text>
<text x="113.9" y="69.6">A5</text>
<text x="113.9" y="66">A6</text>
<text x="164.1" y="70">M1-</text>
<text x="211.7" y="66.5">WR-</text>
<text x="89.9" y="75.4">MREQ-</text>
<text x="113.9" y="73.1">A4</text>
<text x="164" y="73.6">MREQ-</text>
<text x="205.2" y="77.2">CTS_TTL-</text>
<text x="300" y="77.2">RTS_TTL-</text>
<text x="90" y="82.4">RD-</text>
<text x="90.5" y="78.9">IORQ-</text>
<text x="19.7" y="89.5">RESET-</text>
<text x="89.7" y="85.9">WR-</text>
<text x="300.6" y="84.6">D0</text>
<text x="300.6" y="88.1">D1</text>
<text x="23.9" y="92.6">A7</text>
<text x="300.6" y="91.7">D2</text>
<text x="300.6" y="95.2">D3</text>
<text x="23.9" y="96.1">A6</text>
<text x="23.9" y="99.6">A5</text>
<text x="205.8" y="98.3">RXD_TTL</text>
<text x="300.6" y="98.7">D4</text>
<text x="23.9" y="103.2">A4</text>
<text x="90.1" y="103.6">M1-</text>
<text x="210.9" y="105.3">A8</text>
<text x="300.6" y="102.2">D5</text>
<text x="300.6" y="105.8">D6</text>
<text x="23.9" y="113.7">A9</text>
<text x="90.7" y="111.1">A8</text>
<text x="210.3" y="112.4">A10</text>
<text x="210.9" y="108.9">A9</text>
<text x="300.6" y="109.3">D7</text>
<text x="395.6" y="114">TXD_ESP</text>
<text x="90.7" y="114.6">A10</text>
<text x="395.4" y="117.7">RXD_ESP</text>
<text x="211.6" y="126.5">CS2-</text>
<text x="297.9" y="126.5">RESET-</text>
<text x="332.3" y="135.3">CTS_ESP-</text>
<text x="416.6" y="135.3">RTS_ESP-</text>
<text x="410" y="179.4">TXD_ESP</text>
<text x="410.1" y="183">RXD_ESP</text>
<text x="321.3" y="200.6">RXD_ESP2</text>
<text x="364.3" y="200.9">TXD_TTL</text>
<text x="321.3" y="212.9">TXD_ESP2</text>
<text x="364.9" y="212.9">RXD_TTL</text>
<text x="321.7" y="225.3">RTS_ESP-</text>
<text x="365" y="225.2">CTS_TTL-</text>
<text x="407.1" y="226.6">TXD</text>
<text x="435.2" y="223.9">RXD</text>
<text x="245.2" y="232.5">TXD_ESP</text>
<text x="209.4" y="238.1">TXD</text>
<text x="245.4" y="235.9">TXD_ESP2</text>
<text x="322.5" y="237.6">CTS_ESP-</text>
<text x="365.3" y="237.7">RTS_TTL-</text>
<text x="407.6" y="234.1">RTS</text>
<text x="435.8" y="234.1">CTS</text>
<text x="209.4" y="243.3">RXD</text>
<text x="142.6" y="251.8">CTS</text>
<text x="143" y="246.5">RTS</text>
<text x="210.1" y="248.2">RXD_TTL</text>
<text x="210.1" y="253.5">TXD_TTL</text>
<text x="210.1" y="258.8">RTS_TTL-</text>
<text x="209.9" y="264.1">CTS_TTL-</text>
<text x="245.5" y="267.6">RXD_ESP2</text>
<text x="245.5" y="264.1">RXD_ESP</text>
</g>
<g font-size="2.5">
<text x="163.7" y="201.1">2</text>
<text x="181.2" y="199.4">3</text>
<text x="181.2" y="202.9">1</text>
</g>
</svg>
